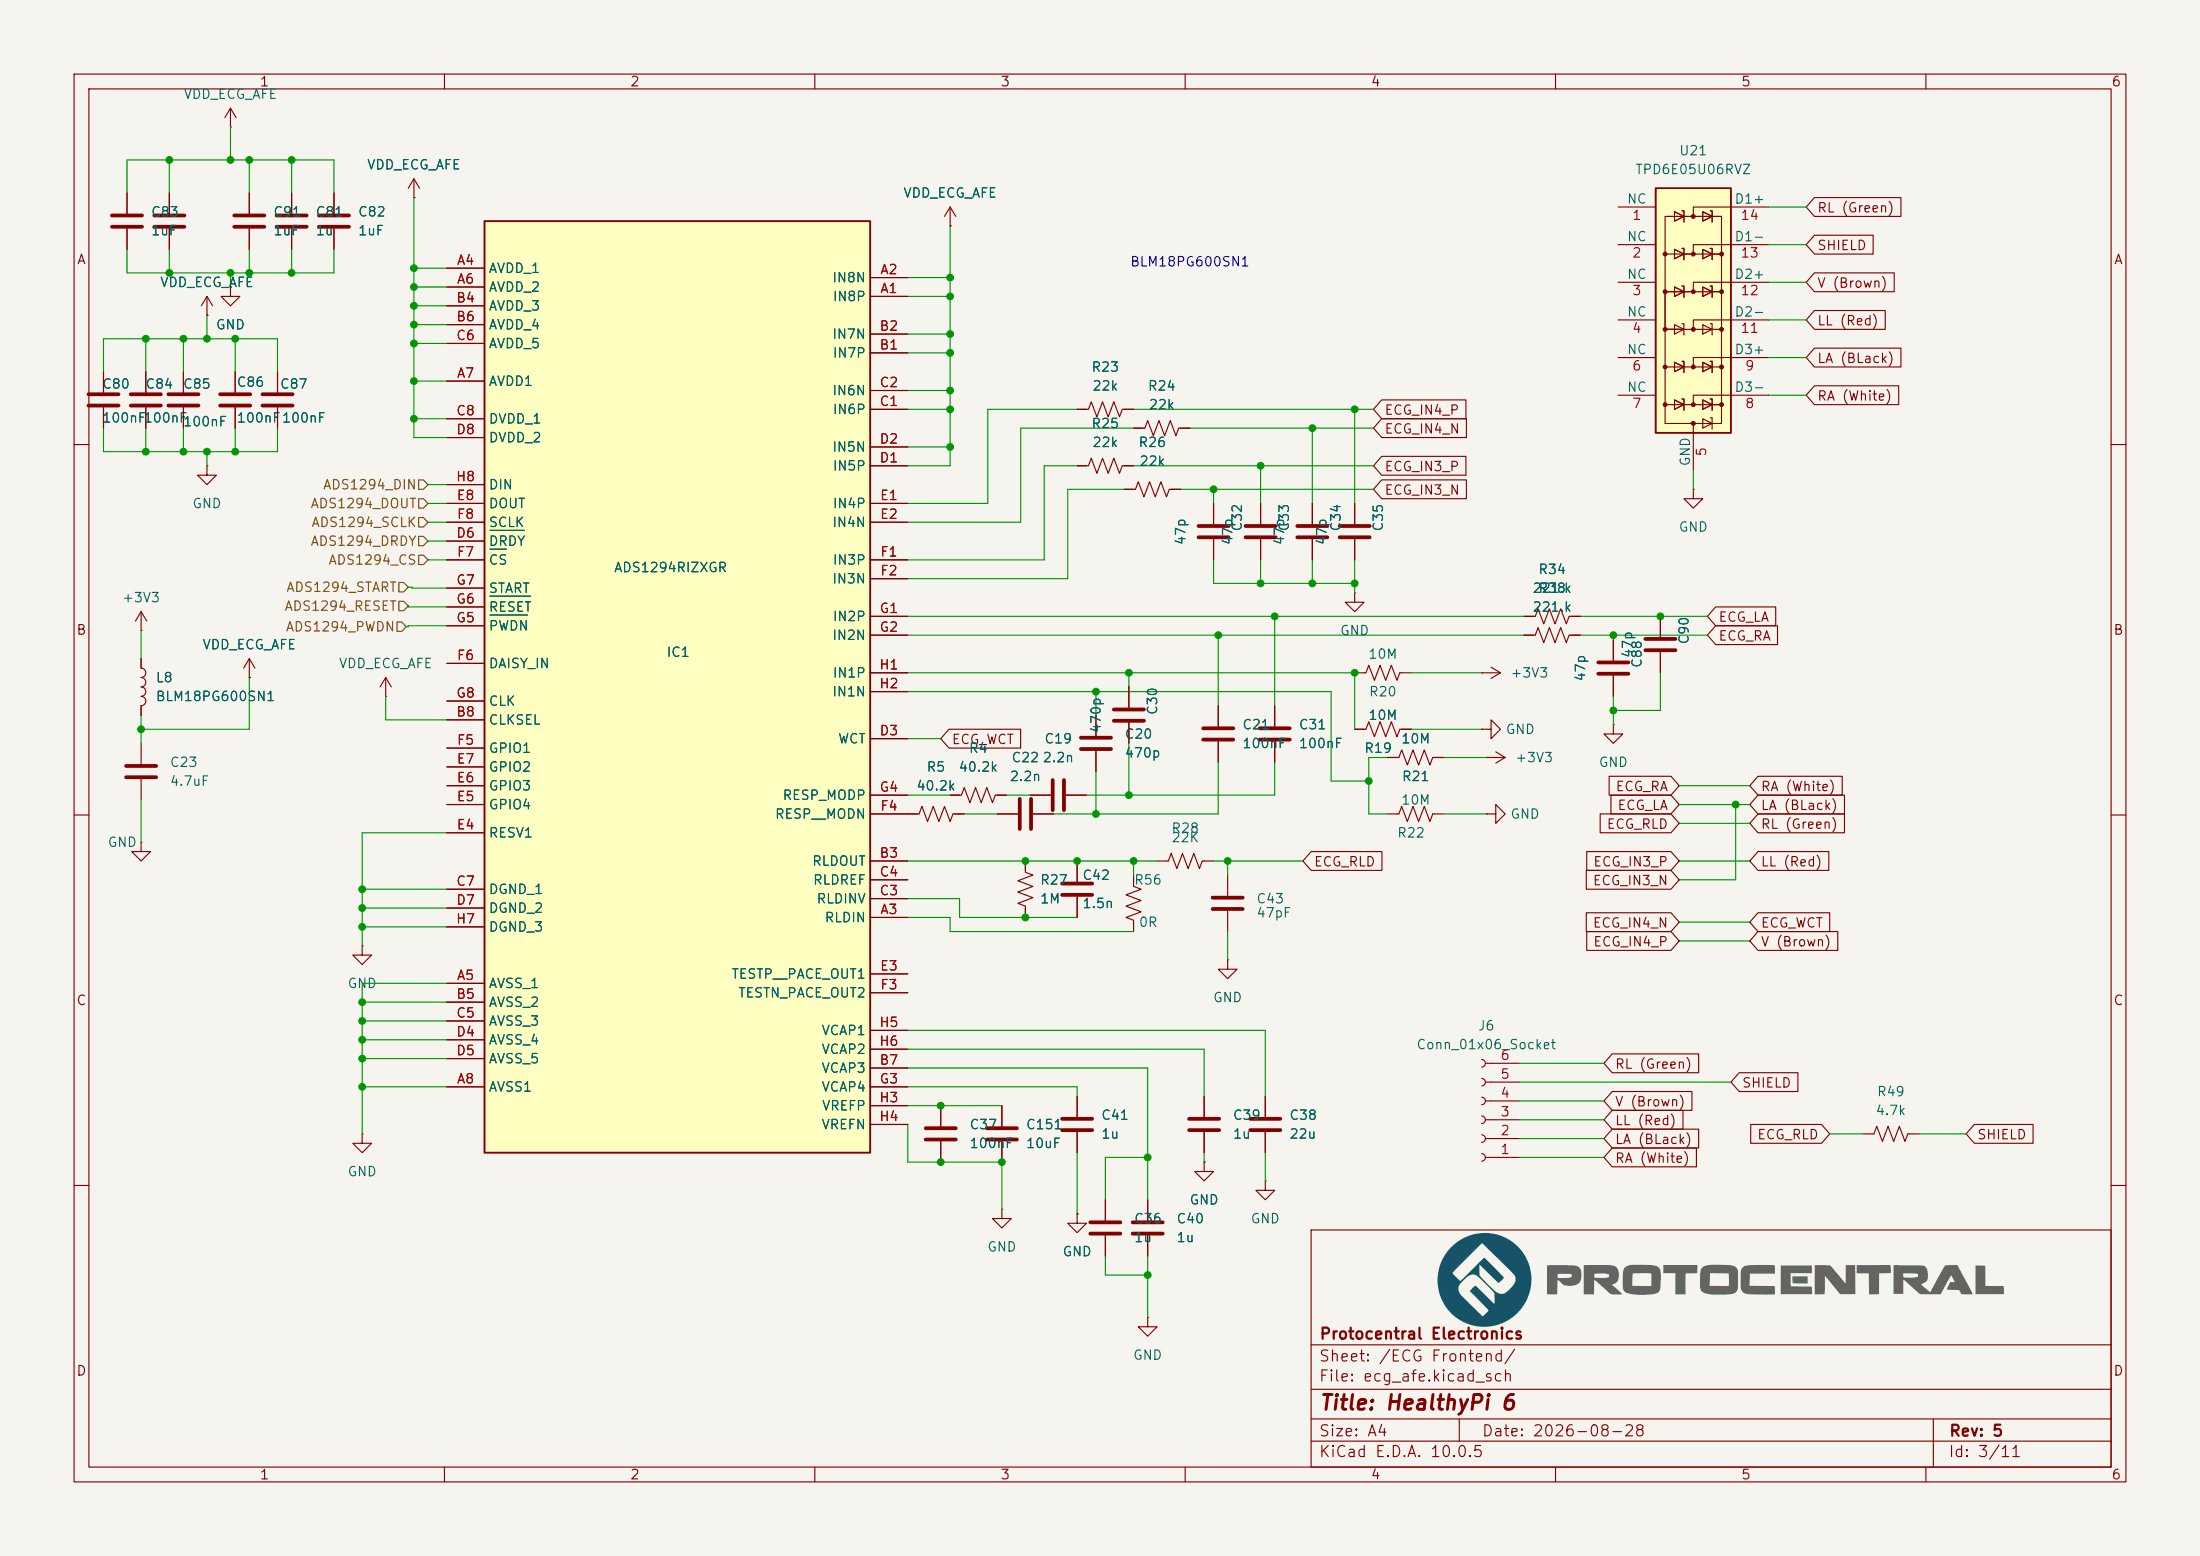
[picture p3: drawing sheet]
<svg xmlns="http://www.w3.org/2000/svg" width="297mm" height="210mm" viewBox="0 0 297 210" stroke-linecap="round" stroke-linejoin="round" font-family="sans-serif">
<path d="M0 0h297v210h-297z" fill="#f5f4ef" stroke="#f5f4ef" stroke-width=".14"/>
<g fill="none" stroke="#840000" stroke-width=".15">
<path d="M10 10h277v190h-277zM12 12h273v186h-273zM60 10v2M110 10v2M160 10v2M210 10v2M260 10v2M31.1 38.7v1.3h1.3l-1.3 1.3-1.3-1.3h1.3M31.1 38.7h.1M19.7 50.2v2.8M19.7 55v2.8M24.8 50.2v2.8"/>
<path d="M24.8 55v2.8M37.5 50.2v2.8M37.5 55v2.8M10 60h2M285 60h2M182.9 90.8h1.5l.4-1 .7 2 .8-2 .8 2 .7-2 .8 2 .4-1h1.5M10 110h2M145.4 116.2v2.8M156.2 116.2h1.5l.4-1 .8 2 .7-2 .8 2 .8-2 .7 2 .4-1h1.5M285 110h2M48.9 127.6v1.3h1.3l-1.3 1.3-1.3-1.3h1.3M48.9 127.6h.1"/>
<path d="M145.4 121v2.8M48.9 153v1.3h1.3l-1.3 1.3-1.3-1.3h1.3M48.9 153h.1M145.4 148v2.7M145.4 152.8v2.8M10 160h2M177 166h108v32h-108zM285 160h2M60 198v2M110 198v2M160 198v2M177 194.5h108"/>
<path d="M177 191.5h108M177 187.5h108M177 181.5h108M197 191.5v3M210 198v2M260 198v2M261 191.5v6.5"/>
</g>
<path d="M17.7 54.7h4M17.7 53.2h4M22.7 54.7h4.1M22.7 53.2h4.1M35.4 54.7h4.1M35.4 53.2h4.1M143.4 119.3h4M143.4 120.8h4M143.4 152.5h4M143.4 151h4" fill="none" stroke="#840000" stroke-width=".51"/>
<path d="M65.4 29.8h52.1v125.8h-52.1z" fill="#ffffc2"/>
<path d="M65.4 29.8h52.1v125.8h-52.1z" fill="none" stroke="#840000" stroke-width=".25"/>
<g fill="none" stroke="#840000" stroke-width=".15">
<path d="M31.1 17.1h.1M31.1 14.6l-.7 1.3M31.1 14.6l.8 1.3M31.1 14.6v2.5M17.1 26v2.8M17.1 30.9v2.8M22.9 26v2.8M22.9 30.9v2.8M33.7 26v2.8M33.7 30.9v2.8M39.4 26v2.8M39.4 30.9v2.8"/>
<path d="M45.1 26v2.8M45.1 30.9v2.8M55.9 26.7h.1M55.9 24.1l-.8 1.3M55.9 24.1l.7 1.3M55.9 24.1v2.6M60.3 36.2h5.1M60.3 38.7h5.1M117.5 37.5h5.1M128.3 30.5h.1M128.3 27.9l-.8 1.3M128.3 27.9l.7 1.3"/>
<path d="M128.3 27.9v2.6M31.7 50.2v2.8M31.7 55v2.8M60.3 51.4h5.1M60.3 41.3h5.1M60.3 43.8h5.1M60.3 46.4h5.1M60.3 56.5h5.1M60.3 59.1h5.1M117.5 40h5.1M117.5 47.6h5.1M117.5 45.1h5.1"/>
<path d="M117.5 55.2h5.1M117.5 52.7h5.1M145.4 55.2h1.5l.4-1 .8 2.1 .7-2.1 .8 2.1 .8-2.1 .7 2.1 .4-1.1h1.5M153 57.8h1.6l.3-1 .8 2 .8-2 .7 2 .8-2 .7 2 .4-1h1.6M27.9 62.9v1.2h1.3l-1.3 1.3-1.2-1.3h1.2M27.9 62.9h.1M60.3 73h5.1M60.3 67.9h5.1M60.3 70.5h5.1M60.3 75.6h5.1M60.3 79.4h5.1M60.3 65.4h5.1"/>
<path d="M117.5 62.9h5.1M117.5 60.3h5.1M117.5 67.9h5.1M117.5 70.5h5.1M117.5 75.6h5.1M117.5 78.1h5.1M145.4 62.9h1.5l.4-1.1 .8 2.1 .7-2.1 .8 2.1 .8-2.1 .7 2.1 .4-1h1.5M151.8 66h1.5l.4-1 .7 2.1 .8-2.1 .8 2.1 .7-2.1 .8 2.1 .4-1.1h1.5M163.8 67.9v2.8M163.8 72.8v2.8M19 85.1h.1M19 88.9v1.3a.64 .64 0 0 1 .7 .6 .64 .64 0 0 1-.7 .6 .64 .64 0 0 1 .7 .7 .64 .64 0 0 1-.7 .6 .64 .64 0 0 1 .7 .6 .64 .64 0 0 1-.7 .7 .64 .64 0 0 1 .7 .6 .64 .64 0 0 1-.7 .7v1.2"/>
<path d="M19 82.6l-.7 1.2M19 82.6l.8 1.2M19 82.6v2.5M33.7 91.4h.1M33.7 88.9v2.5M33.7 88.9l-.8 1.3M33.7 88.9l.7 1.3M52.1 94h.1M52.1 91.4l-.8 1.3M52.1 91.4l.7 1.3M52.1 91.4v2.6M60.3 97.2h5.1"/>
<path d="M60.3 89.5h5.1M60.3 84.5h5.1M60.3 81.9h5.1M60.3 94.6h5.1M117.5 99.7h5.1M117.5 83.2h5.1M117.5 85.7h5.1M117.5 90.8h5.1M117.5 93.3h5.1M148 96.5v2.8M152.4 92.7v2.8M152.4 97.5v2.8"/>
<path d="M200 98.4h1.3v-1.2l1.3 1.2-1.3 1.3v-1.3M200 98.4h.1M217.8 97.8v1.3h1.3l-1.3 1.2-1.3-1.2h1.3M217.8 97.8h.1M19 113.7v1.2h1.3l-1.3 1.3-1.2-1.3h1.2M19 113.7h.1M19 100.3v2.8M19 105.2v2.8M60.3 112.4h5.1M60.3 108.6h5.1M60.3 106h5.1M60.3 103.5h5.1"/>
<path d="M60.3 101h5.1M117.5 109.9h6.6l.4-1.1 .7 2.1 .8-2.1 .7 2.1 .8-2.1 .8 2.1 .4-1h1.5M117.5 116.2h5.1M117.5 118.7h5.1M117.5 107.3h5.1M128.3 107.3h1.5l.4-1 .7 2 .8-2 .8 2 .7-2 .8 2 .4-1h1.5M134.6 109.9h2.8M139.1 107.3h2.8M139.4 109.9h2.8M143.9 107.3h2.8M148 101.3v2.8M187.3 102.2h1.5l.4-1 .8 2.1 .8-2.1 .7 2.1 .8-2.1 .7 2.1 .4-1.1h1.5"/>
<path d="M187.3 109.9h1.5l.4-1.1 .8 2.1 .8-2.1 .7 2.1 .8-2.1 .7 2.1 .4-1h1.5M200.7 109.9h1.2v-1.3l1.3 1.3-1.3 1.2v-1.2M200.7 109.9h.1M200.7 102.2h.1M200.7 102.2h2.5M201.9 101.5l1.3 .7M203.2 102.2l-1.3 .8M60.3 132.7h5.1M60.3 135.3h5.1M60.3 137.8h5.1M60.3 120h5.1M60.3 122.6h5.1"/>
<path d="M60.3 125.1h5.1M117.5 123.8h5.1M117.5 121.3h5.1M117.5 131.4h5.1M117.5 134h5.1M117.5 139.1h5.1M60.3 146.7h5.1M60.3 140.3h5.1M60.3 142.9h5.1M117.5 146.7h5.1M117.5 144.1h5.1M117.5 149.2h5.1"/>
<path d="M117.5 151.8h5.1M117.5 141.6h5.1M251.5 153h1.5l.4-1 .7 2.1 .8-2.1 .8 2.1 .7-2.1 .8 2.1 .4-1.1h1.5"/>
</g>
<path d="M66.1 71.6h4.7M66.1 74.1h2.3M66.1 83h5.1M66.1 80.5h5.5" fill="none" stroke="#006464" stroke-width=".15"/>
<g fill="none" stroke="#840000" stroke-width=".51">
<path d="M15.1 30.6h4.1M15.1 29.1h4.1M20.8 30.6h4.1M20.8 29.1h4.1M31.6 30.6h4.1M31.6 29.1h4.1M37.3 30.6h4.1M37.3 29.1h4.1M43.1 30.6h4M43.1 29.1h4M29.7 54.7h4.1M29.7 53.2h4.1"/>
<path d="M161.8 71h4.1M161.8 72.5h4.1M145.9 99.6h4.1M150.4 95.8h4M150.4 97.3h4M17 103.4h4.1M17 104.9h4.1M137.7 107.8v4.1M139.2 107.8v4.1M142.1 105.3v4M143.6 105.3v4M145.9 101.1h4.1"/>
</g>
<path d="M195.8 168.4a6.3 6.3 0 0 1 8.5-.6 6.3 6.3 0 0 1 1.5 8.3 6.3 6.3 0 0 1-8.2 2.4 6.2 6.2 0 0 1-3.4-4.5h2.7a3.5 3.5 0 0 0 1.4 1.8l1.9 1.9 .8-.8-2.6-2.6 .3-.4a.52 .52 0 0 1 .5-.3l2.6 2.3a2.67 2.67 0 0 0-.2-1.5l-1.7-1.8a1.17 1.17 0 0 0-2-.1l-.2 .2a1.73 1.73 0 0 0-.8 1.3h-2.7l-.1-1.2 .1-1h1.9l1.1 1.1 3.2-3.2 2.3 2.4a.35 .35 0 0 1 .3 .4l-.7 .7-2.6-2.5v1.2a.79 .79 0 0 0 .5 .8l1.4 1.3a1.32 1.32 0 0 0 2.2 0l.2-.2a1.3 1.3 0 0 0 .4-1.7l-4.3-4.3-4 4h-1.9a6.2 6.2 0 0 1 1.6-3.4z" fill="#165369"/>
<g fill="#656463">
<path d="M208.8 170.8h.8a13.8 13.8 0 0 1 3.4 .1 1.63 1.63 0 0 1-.1 2.5 1.95 1.95 0 0 1-2.4-.5l-.2-.2-.1 2h-1.4v-2.2h3a.36 .36 0 0 0 .4-.5l-1.8-.1-.1 .1v.5h-1.5z"/>
<path d="M213.8 170.8l.7-.1a15 15 0 0 1 3.5 .2 1.52 1.52 0 0 1 0 2.3l-.4 .2 1.4 1.3h-.9a1.32 1.32 0 0 1-1.3-.6l-1.6-1.4v2h-1.4v-2.3l2.5 .1a1.1 1.1 0 0 0 .9-.2v-.1a.45 .45 0 0 0-.5-.3h-1.4l-.1 .5h-1.4z"/>
<path d="M219.4 171a3.7 3.7 0 0 1 2.3-.3h.7a2.3 2.3 0 0 1 1.6 .5 6.4 6.4 0 0 1 0 3.1 3.2 3.2 0 0 1-2.3 .5l-.7-.1a2.15 2.15 0 0 1-1.8-.6l-.1-.6 3.8 .1v-1.7h-2.5v1.6h-1.3v-1.5a1.25 1.25 0 0 1 .3-1z"/>
<path d="M224.6 170.7h4.6l-.1 1.1-1.5 .1v2.8h-1.4v-2.9h-1.6z"/>
<path d="M229.8 171.1a3.3 3.3 0 0 1 2.2-.4h1.2a1.16 1.16 0 0 1 1.4 .8v.3a5.4 5.4 0 0 1-.2 2.5 4.3 4.3 0 0 1-2.7 .4h-.6a1.47 1.47 0 0 1-1.6-.8v-.4l3.9 .1v-1.7l-2.5-.1-.1 1.7h-1.3v-1.7z"/>
<path d="M235.3 171a4.4 4.4 0 0 1 2.3-.3l2 .1v1.1h-3.4v1.6l3.4 .1v1.1h-.6a13.8 13.8 0 0 1-3.5-.2 1.46 1.46 0 0 1-.5-1.5v-1.1a1.22 1.22 0 0 1 .3-.9z"/>
<path d="M242 172.3h2v.9h-.2a4 4 0 0 1-1.8-.1z"/>
<path d="M240.4 170.8h4.2v1h-2.9l.1 1.8h2.8v1.1h-4.2z"/>
<path d="M245 170.8h1.7a.53 .53 0 0 1 .7 .3l1.8 2.1v-2.4h1.2l.1 3.9h-2.1l-2-2.5-.1 2.5h-1.3z"/>
<path d="M250.7 170.8l4.5-.1 .1 1.1-1.6 .1v2.8h-1.4v-2.8l-1.7-.1z"/>
<path d="M255.6 170.8h3.5a.98 .98 0 0 1 1.2 1.2 1.15 1.15 0 0 1-1 1.4l1.3 1 2-3.6 1.6-.1 2.1 4h-1.5l-.2-.4a.34 .34 0 0 0-.5-.2h-1.3l.5-1 .6-.1-.5-.9-1.4 2.6h-2.8l-2.2-2-.1 1.9h-1.3v-2.7h1.3l.1 .5h1.3a.4 .4 0 0 0 .5 0 .4 .4 0 0 0 .1-.4l-.8-.1h-2.5z"/>
<path d="M266.7 170.8h1.3v2.8h2.5v1.1h-3.8z"/>
</g>
<g fill="none" stroke="#840000" stroke-width=".51">
<path d="M11.9 54.7h4.1M11.9 53.2h4.1M168.1 71h4.1M168.1 72.5h4.1M175.1 71h4.1M175.1 72.5h4.1M180.8 71h4.1M180.8 72.5h4.1M215.8 89.4h4M215.8 90.9h4M222.1 86.2h4.1M222.1 87.8h4.1"/>
<path d="M163.7 122.7h4.1M163.7 121.2h4.1M160.5 152.5h4.1M160.5 151h4.1M168.8 152.5h4M168.8 151h4M147.2 166.5h4.1M147.2 165h4.1M152.9 166.5h4.1M152.9 165h4.1"/>
</g>
<g fill="none" stroke="#840000" stroke-width=".15">
<path d="M14 50.2v2.8M14 55v2.8M170.2 67.9v2.8M170.2 72.8v2.8M177.2 67.9v2.8M177.2 72.8v2.8M182.9 67.9v2.8M182.9 72.8v2.8M217.8 86.4v2.8M217.8 91.2v2.8M224.2 83.2v2.8M224.2 88v2.8"/>
<path d="M138.4 116.2v1.5l1 .4-2 .8 2 .7-2 .8 2 .8-2 .7 1 .4v1.5M153 118.1v1.5l1.1 .4-2.1 .8 2.1 .7-2.1 .8 2.1 .8-2.1 .7 1 .4v1.5M165.7 118.1v2.8M165.7 129.5v1.3h1.3l-1.3 1.3-1.2-1.3h1.2M165.7 129.5h.1M165.7 122.9v2.8M162.6 156.8v1.3h1.2l-1.2 1.3-1.3-1.3h1.3M162.6 156.8h.1M162.6 148v2.7M162.6 152.8v2.8M170.8 159.4v1.3h1.3l-1.3 1.2-1.3-1.2h1.3M170.8 159.4h.1"/>
<path d="M170.8 148v2.7M170.8 152.8v2.8M135.3 163.2v1.3h1.2l-1.2 1.2-1.3-1.2h1.3M135.3 163.2h.1M145.4 163.8v1.3h1.3l-1.3 1.3-1.3-1.3h1.3M145.4 163.8h.1M149.2 161.9v2.8M149.2 166.8v2.7M154.9 161.9v2.8M154.9 166.8v2.7"/>
</g>
<path d="M223.5 25.4h10.2v33h-10.2z" fill="#ffffc2"/>
<path d="M223.5 25.4h10.2v33h-10.2z" fill="none" stroke="#840000" stroke-width=".25"/>
<g fill="none" stroke="#840000" stroke-width=".15">
<path d="M17.1 26v2.8M17.1 30.9v2.8M22.9 26v2.8M22.9 30.9v2.8M31.1 38.7h.1M33.7 26v2.8M33.7 30.9v2.8M39.4 26v2.8M39.4 30.9v2.8M45.1 26v2.8M45.1 30.9v2.8M55.9 26.7h.1"/>
<path d="M60.3 36.2h5.1M60.3 38.7h5.1M117.5 37.5h5.1M128.3 30.5h.1M218.4 27.9h5.1M218.4 33h5.1M218.4 38.1h5.1M224.8 34.3v5.1M226.1 28.6l1.2 .6-1.2 .6zM226.1 33.7l1.2 .6-1.2 .6zM226.1 38.7l1.2 .7-1.2 .6zM227.1 28.4h.2v1.6"/>
<path d="M227.1 33.5h.2v1.6M227.1 38.6h.2v1.5M227.3 29.2h-2.5v5.1h2.5M227.3 39.4h-2.5v5.1h2.5M227.3 29.2h5.1v28h-7.6v-2.6M227.3 34.3h5.1M227.3 39.4h5.1M229.9 28.6l1.2 .6-1.2 .6zM229.9 33.7l1.2 .6-1.2 .6zM229.9 38.7l1.2 .7-1.2 .6zM230.9 28.4h.2v1.6M230.9 33.5h.2v1.6"/>
<path d="M230.9 38.6h.2v1.5M238.8 27.9h-10.2v1.3M238.8 33h-10.2v1.3M238.8 38.1h-10.2v1.3M245 36.8h10.7v2.6h-10.7l-1.2-1.3zM245 26.7h11.6v2.5h-11.6l-1.2-1.3zM245 31.7h7.9v2.6h-7.9l-1.2-1.3zM14 50.2v2.8M14 55v2.8M19.7 50.2v2.8M19.7 55v2.8M24.8 50.2v2.8"/>
<path d="M24.8 55v2.8M27.9 42.5h.1M27.9 40l-.7 1.3M27.9 40l.8 1.3M27.9 40v2.5M31.7 50.2v2.8M31.7 55v2.8M37.5 50.2v2.8M37.5 55v2.8M60.3 51.4h5.1M60.3 41.3h5.1M60.3 43.8h5.1"/>
<path d="M60.3 46.4h5.1M60.3 56.5h5.1M60.3 59.1h5.1M117.5 55.2h5.1M117.5 40h5.1M117.5 47.6h5.1M117.5 45.1h5.1M117.5 52.7h5.1M145.4 55.2h1.3M151.8 55.2h1.2M153 57.8h1.3M159.4 57.8h1.3"/>
<path d="M186.5 56.5h11.5v2.6h-11.5l-1.1-1.3zM186.5 54h11.4v2.5h-11.4l-1.1-1.3zM218.4 43.2h5.1M218.4 48.3h5.1M218.4 53.3h5.1M226.1 43.8l1.2 .7-1.2 .6zM226.1 48.9l1.2 .6-1.2 .7zM226.1 54l1.2 .6-1.2 .6zM227.1 43.7h.2v1.5M227.1 48.8h.2v1.5M227.1 53.8h.2v1.6M227.3 49.5h-2.5v5.1h2.5"/>
<path d="M227.3 49.5h5.1M227.3 54.6h5.1M228.6 57.2v6.3M229.9 43.8l1.2 .7-1.2 .6zM229.9 48.9l1.2 .6-1.2 .7zM229.9 54l1.2 .6-1.2 .6zM229.9 56.5l1.2 .7-1.2 .6zM230.9 43.7h.2v1.5M230.9 48.8h.2v1.5M230.9 53.8h.2v1.6M230.9 56.4h.2v1.5M232.4 44.5h-7.6v5"/>
<path d="M238.8 43.2h-10.2v1.3M238.8 48.3h-10.2v1.2M238.8 53.3h-10.2v1.3M245 52.1h11.3v2.5h-11.3l-1.2-1.3zM245 41.9h9.5v2.6h-9.5l-1.2-1.3zM245 47h11.6v2.5h-11.6l-1.2-1.2zM60.3 73h5.1M60.3 67.9h5.1M60.3 70.5h5.1M60.3 75.6h5.1M60.3 79.4h5.1M60.3 65.4h5.1"/>
<path d="M117.5 62.9h5.1M117.5 60.3h5.1M117.5 67.9h5.1M117.5 70.5h5.1M117.5 75.6h5.1M117.5 78.1h5.1M145.4 62.9h1.3M151.8 66h1.2M151.8 62.9h1.2M158.1 66h1.3M163.8 67.9v2.8M163.8 72.8v2.8"/>
<path d="M170.2 67.9v2.8M170.2 72.8v2.8M177.2 67.9v2.8M177.2 72.8v2.8M182.9 67.9v2.8M182.9 72.8v2.8M186.5 61.6h11.4v2.5h-11.4l-1.1-1.2zM186.5 64.8h11.5v2.5h-11.5l-1.1-1.3zM228.6 66v1.3h1.3l-1.3 1.3-1.3-1.3h1.3M228.6 66h.1M19 88.9v1.3M19 95.3v1.2"/>
<path d="M33.7 91.4h.1M60.3 97.2h5.1M60.3 89.5h5.1M60.3 84.5h5.1M60.3 81.9h5.1M60.3 94.6h5.1M117.5 83.2h5.1M117.5 90.8h5.1M117.5 85.7h5.1M117.5 99.7h5.1M117.5 93.3h5.1M128.1 98.4h9.7v2.6h-9.7l-1.1-1.3z"/>
<path d="M148 96.5v2.8M152.4 92.7v2.8M152.4 97.5v2.8M164.5 95.3v2.7M172.1 95.3v2.7M182.9 80v1.3h1.2l-1.2 1.3-1.3-1.3h1.3M182.9 80h.1M182.9 98.4h1.5l.4-1 .7 2 .8-2 .8 2 .7-2 .8 2 .4-1h1.5M200 90.8h.1M200 90.8h2.6M201.3 90l1.3 .8M202.6 90.8l-1.3 .8"/>
<path d="M205.7 83.2h1.6l.3-1 .8 2 .8-2 .7 2 .8-2 .8 2 .3-1h1.6M205.7 85.7h1.6l.3-1 .8 2 .8-2 .7 2 .8-2 .8 2 .3-1h1.6M217.8 86.4v2.8M217.8 91.2v2.8M224.2 83.2v2.8M224.2 88v2.8M231.6 84.5h8.4v2.5h-8.4l-1.1-1.3zM231.6 81.9h8.1v2.6h-8.1l-1.1-1.3zM60.3 112.4h5.1M60.3 108.6h5.1M60.3 106h5.1M60.3 103.5h5.1"/>
<path d="M60.3 101h5.1M117.5 107.3h5.1M117.5 109.9h6.3M117.5 116.2h5.1M117.5 118.7h5.1M128.3 107.3h1.2M128.9 109.9h1.3M134.6 107.3h1.3M134.6 109.9h2.8M138.4 116.2v1.3M139.1 107.3h2.8M139.4 109.9h2.8"/>
<path d="M143.9 107.3h2.8M145.4 116.2v2.8M148 101.3v2.8M164.5 100.1v2.8M172.1 100.1v2.8M177 114.9h9.6v2.6h-9.6l-1.1-1.3zM187.3 102.2h1.3M193.7 102.2h1.2M214.2 117.5h11.4l1.1 1.2-1.1 1.3h-11.4zM214.2 114.9h11.4l1.1 1.3-1.1 1.3h-11.4zM216 109.9h9.6l1.1 1.2-1.1 1.3h-9.6zM217.2 104.8h8.4l1.1 1.2-1.1 1.3h-8.4z"/>
<path d="M217.5 107.3h8.1l1.1 1.3-1.1 1.3h-8.1zM237.3 107.3h11.7v2.6h-11.7l-1.1-1.3zM237.3 114.9h9.6v2.6h-9.6l-1.1-1.3zM237.3 109.9h11.7v2.5h-11.7l-1.1-1.3zM237.3 104.8h11.4v2.5h-11.4l-1.1-1.3zM60.3 132.7h5.1M60.3 135.3h5.1M60.3 137.8h5.1M60.3 120h5.1M60.3 122.6h5.1M60.3 125.1h5.1M117.5 123.8h5.1"/>
<path d="M117.5 121.3h5.1M117.5 131.4h5.1M117.5 134h5.1M117.5 139.1h5.1M138.4 122.6v1.2M145.4 121v2.8M214.2 123.2h11.4l1.1 1.3-1.1 1.2h-11.4zM214.2 125.7h11.4l1.1 1.3-1.1 1.3h-11.4zM237.3 123.2h9.7v2.5h-9.7l-1.1-1.2zM237.3 125.7h10.8v2.6h-10.8l-1.1-1.3zM60.3 146.7h5.1M60.3 140.3h5.1"/>
<path d="M60.3 142.9h5.1M117.5 146.7h5.1M117.5 144.1h5.1M117.5 149.2h5.1M117.5 151.8h5.1M117.5 141.6h5.1M127 149.2v2.8M127 154.1v2.7M135.3 149.2v2.8M135.3 154.1v2.7M145.4 148v2.7M145.4 152.8v2.8"/>
<path d="M162.6 156.8h.1M162.6 148v2.7M162.6 152.8v2.8M170.8 148v2.7M170.8 152.8v2.8M200 155.7a.51 .51 0 0 1 .5 .5 .51 .51 0 0 1-.5 .5M200 153.2a.51 .51 0 0 1 .5 .5 .51 .51 0 0 1-.5 .5M200 150.6a.51 .51 0 0 1 .5 .5 .51 .51 0 0 1-.5 .5M200 148.1a.51 .51 0 0 1 .5 .5 .51 .51 0 0 1-.5 .5M200 145.5a.51 .51 0 0 1 .5 .6 .51 .51 0 0 1-.5 .5M200 143a.51 .51 0 0 1 .5 .5 .51 .51 0 0 1-.5 .5M200.5 156.2h4.6"/>
<path d="M200.5 153.7h4.6M200.5 151.1h4.6M200.5 148.6h4.6M200.5 146.1h4.6M200.5 143.5h4.6M217.6 152.4h11.7v2.5h-11.7l-1.1-1.2zM217.6 142.2h11.7v2.6h-11.7l-1.1-1.3zM217.6 154.9h11.4v2.6h-11.4l-1.1-1.3zM217.6 149.9h9.6v2.5h-9.6l-1.1-1.3zM217.6 147.3h10.8v2.6h-10.8l-1.1-1.3zM234.8 144.8h7.9v2.5h-7.9l-1.1-1.2zM236.3 151.8h9.6l1.1 1.2-1.1 1.3h-9.6z"/>
<path d="M266.5 151.8h8v2.5h-8l-1.1-1.3zM145.4 163.8h.1M149.2 161.9v2.8M149.2 166.8v2.7M154.9 177.8v1.3h1.3l-1.3 1.2-1.2-1.2h1.2M154.9 177.8h.1M154.9 161.9v2.8M154.9 166.8v2.7"/>
</g>
<g fill="#840000" stroke="#840000" stroke-width=".15">
<circle cx="228.6" cy="29.2" r=".25"/>
<circle cx="232.4" cy="34.3" r=".25"/>
<circle cx="228.6" cy="34.3" r=".25"/>
<circle cx="224.8" cy="34.3" r=".25"/>
<circle cx="232.4" cy="39.4" r=".25"/>
<circle cx="228.6" cy="39.4" r=".25"/>
<circle cx="224.8" cy="39.4" r=".25"/>
<circle cx="232.4" cy="44.4" r=".25"/>
<circle cx="228.6" cy="44.4" r=".25"/>
<circle cx="224.8" cy="44.4" r=".25"/>
<circle cx="232.4" cy="49.5" r=".25"/>
<circle cx="228.6" cy="49.5" r=".25"/>
<circle cx="224.8" cy="49.5" r=".25"/>
<circle cx="232.4" cy="54.6" r=".25"/>
<circle cx="228.6" cy="54.6" r=".25"/>
<circle cx="224.8" cy="54.6" r=".25"/>
<circle cx="228.6" cy="57.1" r=".25"/>
</g>
<path d="M162.4 98.3h4.1M162.4 99.8h4.1M170.1 98.3h4M170.1 99.8h4M125 153.8h4M125 152.3h4M133.2 153.8h4.1M133.2 152.3h4.1" fill="none" stroke="#840000" stroke-width=".51"/>
<path d="M53.8 78.6h.7l.6 .6-.6 .7h-.7zM56.5 64.8h.6l.7 .6-.7 .6h-.6zM56.5 67.3h.6l.7 .6-.7 .7h-.6zM56.5 69.9h.6l.7 .6-.7 .6h-.6zM56.5 72.4h.6l.7 .6-.7 .7h-.6zM56.5 74.9h.6l.7 .7-.7 .6h-.6zM53.6 83.9h.6l.7 .7-.7 .6h-.6zM53.8 81.2h.7l.6 .6-.6 .6h-.7z" fill="none" stroke="#725600" stroke-width=".15"/>
<g fill="none" stroke="#009600" stroke-width=".15">
<path d="M31.1 17.1v4.5M17.1 26v-4.4h28v4.4M17.1 33.7v3.1h28v-3.1M22.9 21.6v4.4M22.9 33.7v3.1M31.1 36.8v1.9M33.7 21.6v4.4M33.7 33.7v3.1M39.4 21.6v4.4M39.4 33.7v3.1M55.9 26.7v32.4h4.4M55.9 36.2h4.4"/>
<path d="M55.9 38.7h4.4M122.6 37.5h5.7M128.3 30.5v32.4h-5.7M238.8 38.1h5M238.8 27.9h5M238.8 33h5M14 50.2v-4.5h23.5v4.5M14 57.8v3.2h23.5v-3.2M19.7 45.7v4.5M19.7 57.8v3.2M24.8 45.7v4.5M24.8 57.8v3.2"/>
<path d="M27.9 42.5v3.2M31.7 45.7v4.5M31.7 57.8v3.2M55.9 56.5h4.4M55.9 51.4h4.4M55.9 41.3h4.4M55.9 46.4h4.4M55.9 43.8h4.4M122.6 55.2h5.7M122.6 45.1h5.7M122.6 40h5.7M122.6 52.7h5.7"/>
<path d="M122.6 47.6h5.7M145.4 55.2h-12.1v12.7h-10.7M153 57.8h-15.2v12.7h-15.2M153 55.2h32.4M160.7 57.8h24.7M177.2 57.8v10.1M182.9 55.2v12.7M238.8 43.2h5M238.8 53.3h5M238.8 48.3h5M27.9 61v1.9M55.1 79.2h.5v.2h4.7"/>
<path d="M57.8 70.5h2.5M57.8 67.9h2.5M57.8 75.6h2.5M57.8 65.4h2.5M57.8 73h2.5M122.6 60.3h5.7M145.4 62.9h-4.4v12.7h-18.4M151.8 66h-7.7v12.1h-21.5M153 62.9h32.4M159.4 66h26M163.8 75.6v3.1h19.1M163.8 66v1.9"/>
<path d="M170.2 62.9v5M170.2 75.6v3.1M177.2 75.6v3.1M182.9 75.6v4.4M228.6 63.5v2.5M19 85.1v3.8M19 96.5v3.8M33.7 91.4v7h-14.7M52.1 94v3.2h8.2M55.1 81.8v.1h5.2M60.3 84.5h-5.2v.1h-.2M122.6 93.3h57.1v12.1h5.1"/>
<path d="M122.6 90.8h60.3v7.6M122.6 83.2h83.1M122.6 85.7h83.1M122.6 99.7h4.4M148 93.3v3.2M152.4 90.8v1.9M164.5 85.7v9.6M172.1 83.2v12.1M190.5 90.8h9.5M190.5 98.4h9.5M213.4 83.2h17.1M213.4 85.7h17.1"/>
<path d="M217.8 85.7v.7M217.8 94v3.8M224.2 90.8v5.1h-6.4M19 108v5.7M60.3 112.4h-11.4v15.2M122.6 116.2h33.6M122.6 107.3h5.7M130.2 109.9h4.4M135.9 107.3h3.2M148 104.1v5.8M152.4 100.3v7M153 116.2v1.9"/>
<path d="M163.8 116.2h12.1M164.5 102.9v7h-22.3M165.7 116.2v1.9M172.1 102.9v4.4h-25.4M187.3 102.2h-2.5v7.7h2.5M194.9 109.9h5.8M194.9 102.2h5.8M226.7 116.2h9.5M226.7 108.6h9.5M226.7 111.1h9.5M226.7 106h9.5M234.3 108.6v10.1h-7.6"/>
<path d="M48.9 135.3h11.4M48.9 137.8h11.4M48.9 125.1h11.4M48.9 122.6h11.4M48.9 120h11.4M60.3 132.7h-11.4v20.3M122.6 123.8h5.7v1.9h24.7M122.6 121.3h6.9v2.5h15.9M122.6 139.1h48.2v8.9M165.7 125.7v3.8M226.7 124.5h9.5M226.7 127h9.5"/>
<path d="M48.9 146.7h11.4M48.9 142.9h11.4M48.9 140.3h11.4M122.6 141.6h40v6.4M122.6 146.7h22.8v1.3M122.6 144.1h32.3v17.8M122.6 151.8v5h12.7v6.4M122.6 149.2h12.7M145.4 155.6v8.2M154.9 156.2h-5.7v5.7M162.6 155.6v1.2M170.8 155.6v3.8"/>
<path d="M205.1 143.5h11.4M205.1 156.2h11.4M205.1 153.7h11.4M205.1 151.1h11.4M205.1 148.6h11.4M205.1 146.1h28.6M247 153h4.5M259.1 153h6.3M149.2 169.5v2.6h5.7M154.9 169.5v8.3"/>
</g>
<path d="M66.1 71.6h4.7M66.1 74.1h2.3M66.1 83h5.1M66.1 80.5h5.5" fill="none" stroke="#006464" stroke-width=".15"/>
<g fill="#009600" stroke="#009600" stroke-width=".14">
<circle cx="152.4" cy="107.3" r=".46"/>
<circle cx="148" cy="109.9" r=".46"/>
<circle cx="152.4" cy="90.8" r=".46"/>
<circle cx="164.5" cy="85.7" r=".46"/>
<circle cx="170.2" cy="78.7" r=".46"/>
<circle cx="148" cy="93.3" r=".46"/>
<circle cx="234.3" cy="108.6" r=".46"/>
<circle cx="184.8" cy="105.4" r=".46"/>
<circle cx="177.2" cy="57.8" r=".46"/>
<circle cx="172.1" cy="83.2" r=".46"/>
<circle cx="177.2" cy="78.7" r=".46"/>
<circle cx="163.8" cy="66" r=".46"/>
<circle cx="170.2" cy="62.9" r=".46"/>
<circle cx="182.9" cy="55.2" r=".46"/>
<circle cx="182.9" cy="78.7" r=".46"/>
<circle cx="154.9" cy="172.1" r=".46"/>
<circle cx="127" cy="149.2" r=".46"/>
<circle cx="154.9" cy="156.2" r=".46"/>
<circle cx="135.3" cy="156.8" r=".46"/>
<circle cx="127" cy="156.8" r=".46"/>
<circle cx="165.7" cy="116.2" r=".46"/>
<circle cx="153" cy="116.2" r=".46"/>
<circle cx="138.4" cy="123.8" r=".46"/>
<circle cx="145.4" cy="116.2" r=".46"/>
<circle cx="138.4" cy="116.2" r=".46"/>
<circle cx="182.9" cy="90.8" r=".46"/>
<circle cx="217.8" cy="95.9" r=".46"/>
<circle cx="217.8" cy="85.7" r=".46"/>
<circle cx="224.2" cy="83.2" r=".46"/>
<circle cx="128.3" cy="60.3" r=".46"/>
<circle cx="128.3" cy="45.1" r=".46"/>
<circle cx="24.8" cy="61" r=".46"/>
<circle cx="27.9" cy="61" r=".46"/>
<circle cx="31.7" cy="61" r=".46"/>
<circle cx="48.9" cy="125.1" r=".46"/>
<circle cx="48.9" cy="122.6" r=".46"/>
<circle cx="48.9" cy="120" r=".46"/>
<circle cx="19" cy="98.4" r=".46"/>
<circle cx="33.7" cy="21.6" r=".46"/>
<circle cx="31.1" cy="21.6" r=".46"/>
<circle cx="39.4" cy="36.8" r=".46"/>
<circle cx="31.1" cy="36.8" r=".46"/>
<circle cx="39.4" cy="21.6" r=".46"/>
<circle cx="22.9" cy="21.6" r=".46"/>
<circle cx="55.9" cy="43.8" r=".46"/>
<circle cx="55.9" cy="36.2" r=".46"/>
<circle cx="55.9" cy="38.7" r=".46"/>
<circle cx="128.3" cy="47.6" r=".46"/>
<circle cx="128.3" cy="55.2" r=".46"/>
<circle cx="128.3" cy="52.7" r=".46"/>
<circle cx="55.9" cy="56.5" r=".46"/>
<circle cx="55.9" cy="51.4" r=".46"/>
<circle cx="128.3" cy="37.5" r=".46"/>
<circle cx="128.3" cy="40" r=".46"/>
<circle cx="55.9" cy="46.4" r=".46"/>
<circle cx="55.9" cy="41.3" r=".46"/>
<circle cx="48.9" cy="146.7" r=".46"/>
<circle cx="48.9" cy="140.3" r=".46"/>
<circle cx="48.9" cy="142.9" r=".46"/>
<circle cx="48.9" cy="135.3" r=".46"/>
<circle cx="48.9" cy="137.8" r=".46"/>
<circle cx="33.7" cy="36.8" r=".46"/>
<circle cx="31.7" cy="45.7" r=".46"/>
<circle cx="27.9" cy="45.7" r=".46"/>
<circle cx="19.7" cy="61" r=".46"/>
<circle cx="19.7" cy="45.7" r=".46"/>
<circle cx="22.9" cy="36.8" r=".46"/>
<circle cx="24.8" cy="45.7" r=".46"/>
</g>
<text font-size="2" fill="#840000" x="178" y="190.8">Title: HealthyPi 6</text>
<g font-size="1.5" fill="#840000">
<text x="178" y="184.1">Sheet: /ECG Frontend/</text>
<text x="178" y="181.1">Protocentral Electronics</text>
<text x="178" y="186.8">File: ecg_afe.kicad_sch</text>
<text x="178" y="197">KiCad E.D.A. 10.0.5</text>
<text x="178" y="194.2">Size: A4</text>
<text x="200" y="194.2">Date: 2026-08-28</text>
<text x="263" y="197">Id: 3/11</text>
<text x="263" y="194.2">Rev: 5</text>
</g>
<g font-size="1.3" fill="#840000">
<text x="35" y="12">1</text>
<text x="85" y="12">2</text>
<text x="135" y="12">3</text>
<text x="185" y="12">4</text>
<text x="235" y="12">5</text>
<text x="285" y="12">6</text>
<text x="245.2" y="29">RL (Green)</text>
<text x="10.3" y="36">A</text>
<text x="245.2" y="34.1">SHIELD</text>
<text x="285.3" y="36">A</text>
<text x="245.2" y="39.2">V (Brown)</text>
<text x="245.2" y="44.2">LL (Red)</text>
<text x="245.2" y="49.3">LA (BLack)</text>
<text x="186.8" y="58.8">ECG_IN4_N</text>
<text x="186.8" y="56.3">ECG_IN4_P</text>
<text x="245.2" y="54.4">RA (White)</text>
<text x="186.8" y="63.9">ECG_IN3_P</text>
<text x="186.8" y="67.1">ECG_IN3_N</text>
<text x="10.2" y="86">B</text>
<text x="231.9" y="86.8">ECG_RA</text>
<text x="231.9" y="84.2">ECG_LA</text>
<text x="285.2" y="86">B</text>
<text x="128.4" y="100.7">ECG_WCT</text>
<text x="218" y="107.1">ECG_RA</text>
<text x="237.6" y="107.1">RA (White)</text>
<text x="216.8" y="112.2">ECG_RLD</text>
<text x="218.3" y="109.6">ECG_LA</text>
<text x="237.6" y="109.6">LA (BLack)</text>
<text x="237.6" y="112.2">RL (Green)</text>
<text x="177.3" y="117.3">ECG_RLD</text>
<text x="214.9" y="119.8">ECG_IN3_N</text>
<text x="215" y="117.3">ECG_IN3_P</text>
<text x="237.6" y="117.3">LL (Red)</text>
<text x="214.9" y="125.5">ECG_IN4_N</text>
<text x="237.6" y="125.5">ECG_WCT</text>
<text x="215" y="128.1">ECG_IN4_P</text>
<text x="237.6" y="128.1">V (Brown)</text>
<text x="10.2" y="136">C</text>
<text x="285.2" y="136">C</text>
<text x="217.9" y="144.6">RL (Green)</text>
<text x="217.9" y="149.6">V (Brown)</text>
<text x="235.1" y="147.1">SHIELD</text>
<text x="217.9" y="154.7">LA (BLack)</text>
<text x="217.9" y="152.2">LL (Red)</text>
<text x="237.1" y="154.1">ECG_RLD</text>
<text x="266.8" y="154.1">SHIELD</text>
<text x="217.9" y="157.3">RA (White)</text>
<text x="10.2" y="186">D</text>
<text x="285.2" y="186">D</text>
<text x="35" y="200">1</text>
<text x="85" y="200">2</text>
<text x="135" y="200">3</text>
<text x="185" y="200">4</text>
<text x="235" y="200">5</text>
<text x="285" y="200">6</text>
</g>
<g font-size="1.3" fill="#006464">
<text x="24.7" y="13.7">VDD_ECG_AFE</text>
<text x="49.5" y="23.2">VDD_ECG_AFE</text>
<text x="220.7" y="23.8">TPD6E05U06RVZ</text>
<text x="226.6" y="21.3">U21</text>
<text x="20.3" y="29.5">C83</text>
<text x="36.8" y="29.5">C91</text>
<text x="42.5" y="29.5">C81</text>
<text x="48.2" y="29.5">C82</text>
<text x="121.9" y="27">VDD_ECG_AFE</text>
<text x="219.6" y="27.8">NC</text>
<text x="234.1" y="27.8">D1+</text>
<text x="20.3" y="32.1">1uF</text>
<text x="36.8" y="32.1">1uF</text>
<text x="42.5" y="32.1">1u</text>
<text x="48.2" y="32.1">1uF</text>
<text x="219.6" y="32.9">NC</text>
<text x="234.1" y="32.9">D1-</text>
<text x="21.5" y="39.1">VDD_ECG_AFE</text>
<text x="65.9" y="37.2">AVDD_1</text>
<text x="65.9" y="39.7">AVDD_2</text>
<text x="112.3" y="38.4">IN8N</text>
<text x="112.3" y="41">IN8P</text>
<text x="219.6" y="38">NC</text>
<text x="234.1" y="38">D2+</text>
<text x="29.1" y="44.8">GND</text>
<text x="65.9" y="42.2">AVDD_3</text>
<text x="65.9" y="44.8">AVDD_4</text>
<text x="65.9" y="47.3">AVDD_5</text>
<text x="112.3" y="46">IN7N</text>
<text x="219.6" y="43">NC</text>
<text x="234.1" y="43">D2-</text>
<text x="13.7" y="52.8">C80</text>
<text x="19.5" y="52.8">C84</text>
<text x="24.6" y="52.8">C85</text>
<text x="31.9" y="52.5">C86</text>
<text x="37.7" y="52.8">C87</text>
<text x="65.9" y="52.4">AVDD1</text>
<text x="112.3" y="53.7">IN6N</text>
<text x="112.3" y="48.6">IN7P</text>
<text x="147.3" y="50.5">R23</text>
<text x="147.4" y="53">22k</text>
<text x="154.9" y="53">R24</text>
<text x="219.6" y="48.1">NC</text>
<text x="219.6" y="53.2">NC</text>
<text x="234.1" y="53.2">D3-</text>
<text x="234.1" y="48.1">D3+</text>
<text x="13.7" y="57.4">100nF100nF</text>
<text x="24.6" y="57.9">100nF</text>
<text x="31.9" y="57.4">100nF100nF</text>
<text x="65.9" y="57.5">DVDD_1</text>
<text x="112.3" y="56.2">IN6P</text>
<text x="147.3" y="58.1">R25</text>
<text x="155" y="55.6">22k</text>
<text x="65.9" y="60">DVDD_2</text>
<text x="112.3" y="61.3">IN5N</text>
<text x="112.3" y="63.8">IN5P</text>
<text x="147.4" y="60.7">22k</text>
<text x="153.6" y="60.7">R26</text>
<text x="153.7" y="63.2">22k</text>
<text x="228.5" y="63" transform="rotate(-90 228.5 63)">GND</text>
<text x="25.9" y="68.9">GND</text>
<text x="65.9" y="68.9">DOUT</text>
<text x="65.9" y="71.4">SCLK</text>
<text x="65.9" y="66.4">DIN</text>
<text x="112.3" y="71.4">IN4N</text>
<text x="112.3" y="68.9">IN4P</text>
<text x="168" y="71.8" transform="rotate(-90 168 71.8)">C32</text>
<text x="174.3" y="71.8" transform="rotate(-90 174.3 71.8)">C33</text>
<text x="181.3" y="71.8" transform="rotate(-90 181.3 71.8)">C34</text>
<text x="187" y="71.8" transform="rotate(-90 187 71.8)">C35</text>
<text x="65.9" y="74">DRDY</text>
<text x="65.9" y="76.5">CS</text>
<text x="82.8" y="77.5">ADS1294RIZXGR</text>
<text x="112.3" y="76.5">IN3P</text>
<text x="160.3" y="73.7" transform="rotate(-90 160.3 73.7)">47p</text>
<text x="166.7" y="73.7" transform="rotate(-90 166.7 73.7)">47p</text>
<text x="173.7" y="73.7" transform="rotate(-90 173.7 73.7)">47p</text>
<text x="179.4" y="73.7" transform="rotate(-90 179.4 73.7)">47p</text>
<text x="207.6" y="77.8">R34</text>
<text x="226.5" y="72.1">GND</text>
<text x="16.4" y="81.6">+3V3</text>
<text x="65.9" y="82.9">RESET</text>
<text x="65.9" y="80.3">START</text>
<text x="112.3" y="79.1">IN3N</text>
<text x="206.8" y="80.3">221.k</text>
<text x="206.8" y="82.9">221.k</text>
<text x="207.6" y="80.3">R38</text>
<text x="27.2" y="88">VDD_ECG_AFE</text>
<text x="65.9" y="85.4">PWDN</text>
<text x="89.9" y="89">IC1</text>
<text x="112.3" y="86.7">IN2N</text>
<text x="112.3" y="84.1">IN2P</text>
<text x="180.8" y="86.1">GND</text>
<text x="184.6" y="89.2">10M</text>
<text x="220.7" y="88.9" transform="rotate(-90 220.7 88.9)">47p</text>
<text x="228.3" y="87.1" transform="rotate(-90 228.3 87.1)">C90</text>
<text x="20.9" y="92.4">L8</text>
<text x="20.9" y="94.9">BLM18PG600SN1</text>
<text x="45.7" y="90.5">VDD_ECG_AFE</text>
<text x="65.9" y="90.5">DAISY_IN</text>
<text x="65.9" y="95.6">CLK</text>
<text x="112.3" y="94.3">IN1N</text>
<text x="112.3" y="91.8">IN1P</text>
<text x="184.7" y="94.3">R20</text>
<text x="203.8" y="91.8">+3V3</text>
<text x="214.3" y="92.1" transform="rotate(-90 214.3 92.1)">47p</text>
<text x="221.9" y="90.2" transform="rotate(-90 221.9 90.2)">C88</text>
<text x="65.9" y="98.1">CLKSEL</text>
<text x="65.9" y="101.9">GPIO1</text>
<text x="113.1" y="100.7">WCT</text>
<text x="130.7" y="101.9">R4</text>
<text x="140.9" y="100.7">C19</text>
<text x="148.9" y="99" transform="rotate(-90 148.9 99)">470p</text>
<text x="151.7" y="100">C20</text>
<text x="156.5" y="96.6" transform="rotate(-90 156.5 96.6)">C30</text>
<text x="167.6" y="98.8">C21</text>
<text x="167.6" y="101.3">100nF</text>
<text x="175.2" y="98.8">C31</text>
<text x="175.2" y="101.3">100nF</text>
<text x="184.1" y="101.9">R19</text>
<text x="184.6" y="97.5">10M</text>
<text x="189.1" y="100.7">10M</text>
<text x="203.2" y="99.4">GND</text>
<text x="22.8" y="103.8">C23</text>
<text x="22.8" y="106.4">4.7uF</text>
<text x="65.9" y="107">GPIO3</text>
<text x="65.9" y="104.5">GPIO2</text>
<text x="123.6" y="107">40.2k</text>
<text x="125" y="104.5">R5</text>
<text x="129.3" y="104.5">40.2k</text>
<text x="136.2" y="105.7">2.2n</text>
<text x="136.5" y="103.2">C22</text>
<text x="140.7" y="103.2">2.2n</text>
<text x="151.7" y="102.6">470p</text>
<text x="189.2" y="105.7">R21</text>
<text x="204.5" y="103.2">+3V3</text>
<text x="215.7" y="103.8">GND</text>
<text x="65.9" y="113.4">RESV1</text>
<text x="65.9" y="109.5">GPIO4</text>
<text x="104.5" y="110.8">RESP__MODN</text>
<text x="105.6" y="108.3">RESP_MODP</text>
<text x="158" y="112.7">R28</text>
<text x="158" y="114">22K</text>
<text x="188.5" y="113.4">R22</text>
<text x="189.1" y="108.9">10M</text>
<text x="203.8" y="110.8">GND</text>
<text x="14.4" y="114.6">GND</text>
<text x="109.5" y="117.2">RLDOUT</text>
<text x="109.7" y="119.7">RLDREF</text>
<text x="140.3" y="119.7">R27</text>
<text x="146" y="119.1">C42</text>
<text x="153" y="119.7">R56</text>
<text x="65.9" y="121">DGND_1</text>
<text x="65.9" y="123.5">DGND_2</text>
<text x="110.1" y="122.2">RLDINV</text>
<text x="111.2" y="124.8">RLDIN</text>
<text x="140.3" y="122.2">1M</text>
<text x="146" y="122.9">1.5n</text>
<text x="153.7" y="125.4">0R</text>
<text x="169.5" y="122.2">C43</text>
<text x="169.5" y="124.2">47pF</text>
<text x="65.9" y="126.1">DGND_3</text>
<text x="46.8" y="133.7">GND</text>
<text x="65.9" y="133.7">AVSS_1</text>
<text x="65.9" y="136.2">AVSS_2</text>
<text x="98.7" y="132.4">TESTP__PACE_OUT1</text>
<text x="99.6" y="134.9">TESTN_PACE_OUT2</text>
<text x="163.7" y="135.6">GND</text>
<text x="65.9" y="138.8">AVSS_3</text>
<text x="65.9" y="141.3">AVSS_4</text>
<text x="65.9" y="143.8">AVSS_5</text>
<text x="110.8" y="140">VCAP1</text>
<text x="110.8" y="142.6">VCAP2</text>
<text x="191.1" y="141.9">Conn_01x06_Socket</text>
<text x="199.4" y="139.4">J6</text>
<text x="65.9" y="147.6">AVSS1</text>
<text x="110.8" y="145.1">VCAP3</text>
<text x="110.8" y="147.6">VCAP4</text>
<text x="253.3" y="148.3">R49</text>
<text x="110.8" y="152.7">VREFN</text>
<text x="110.9" y="150.2">VREFP</text>
<text x="130.8" y="152.7">C37</text>
<text x="130.8" y="155.3">100nF</text>
<text x="138.4" y="152.7">C151</text>
<text x="138.4" y="155.3">10uF</text>
<text x="148.6" y="151.5">C41</text>
<text x="148.6" y="154">1u</text>
<text x="166.4" y="151.5">C39</text>
<text x="166.4" y="154">1u</text>
<text x="174" y="151.5">C38</text>
<text x="174" y="154">22u</text>
<text x="253.1" y="150.8">4.7k</text>
<text x="46.8" y="159.1">GND</text>
<text x="153" y="165.4">C36</text>
<text x="153" y="168">1u</text>
<text x="158.7" y="165.4">C40</text>
<text x="158.7" y="168">1u</text>
<text x="160.5" y="162.9">GND</text>
<text x="168.8" y="165.4">GND</text>
<text x="133.2" y="169.2">GND</text>
<text x="143.4" y="169.9">GND</text>
<text x="152.9" y="183.8">GND</text>
</g>
<g font-size="1.3" fill="#a90000">
<text x="220.2" y="30">1</text>
<text x="220.2" y="35.1">2</text>
<text x="234.9" y="35.1">13</text>
<text x="234.9" y="30">14</text>
<text x="61.5" y="41.1">B4</text>
<text x="61.6" y="36.1">A4</text>
<text x="61.6" y="38.6">A6</text>
<text x="118.7" y="39.9">A1</text>
<text x="118.7" y="37.3">A2</text>
<text x="220.2" y="40.2">3</text>
<text x="234.9" y="40.2">12</text>
<text x="61.5" y="43.7">B6</text>
<text x="61.5" y="46.2">C6</text>
<text x="118.6" y="47.5">B1</text>
<text x="118.6" y="45">B2</text>
<text x="220.2" y="45.2">4</text>
<text x="234.9" y="45.2">11</text>
<text x="61.6" y="51.3">A7</text>
<text x="118.6" y="52.6">C2</text>
<text x="220.2" y="50.3">6</text>
<text x="235.5" y="50.3">9</text>
<text x="61.5" y="56.4">C8</text>
<text x="61.5" y="58.9">D8</text>
<text x="118.6" y="55.1">C1</text>
<text x="220.2" y="55.4">7</text>
<text x="235.5" y="55.4">8</text>
<text x="61.5" y="65.3">H8</text>
<text x="118.6" y="62.7">D1</text>
<text x="118.6" y="60.2">D2</text>
<text x="230.7" y="61.7" transform="rotate(-90 230.7 61.7)">5</text>
<text x="61.6" y="67.8">E8</text>
<text x="61.6" y="70.4">F8</text>
<text x="118.7" y="67.8">E1</text>
<text x="118.7" y="70.4">E2</text>
<text x="61.5" y="72.9">D6</text>
<text x="61.6" y="75.4">F7</text>
<text x="118.7" y="75.4">F1</text>
<text x="118.7" y="78">F2</text>
<text x="61.5" y="81.8">G6</text>
<text x="61.5" y="79.2">G7</text>
<text x="118.6" y="83.1">G1</text>
<text x="61.5" y="84.3">G5</text>
<text x="61.6" y="89.4">F6</text>
<text x="118.6" y="85.6">G2</text>
<text x="61.5" y="94.5">G8</text>
<text x="118.6" y="90.7">H1</text>
<text x="118.6" y="93.2">H2</text>
<text x="61.5" y="97">B8</text>
<text x="61.6" y="100.8">F5</text>
<text x="118.6" y="99.6">D3</text>
<text x="61.6" y="105.9">E6</text>
<text x="61.6" y="103.4">E7</text>
<text x="118.6" y="107.2">G4</text>
<text x="61.6" y="112.3">E4</text>
<text x="61.6" y="108.5">E5</text>
<text x="118.7" y="109.7">F4</text>
<text x="61.5" y="119.9">C7</text>
<text x="118.6" y="116.1">B3</text>
<text x="118.6" y="118.6">C4</text>
<text x="61.5" y="125">H7</text>
<text x="61.5" y="122.4">D7</text>
<text x="118.6" y="121.2">C3</text>
<text x="118.7" y="123.7">A3</text>
<text x="118.7" y="131.3">E3</text>
<text x="61.5" y="135.1">B5</text>
<text x="61.5" y="137.7">C5</text>
<text x="61.6" y="132.6">A5</text>
<text x="118.7" y="133.9">F3</text>
<text x="61.5" y="140.2">D4</text>
<text x="61.5" y="142.7">D5</text>
<text x="118.6" y="138.9">H5</text>
<text x="118.6" y="141.5">H6</text>
<text x="202.5" y="143.4">6</text>
<text x="61.6" y="146.6">A8</text>
<text x="118.6" y="149.1">H3</text>
<text x="118.6" y="144">B7</text>
<text x="118.6" y="146.6">G3</text>
<text x="202.5" y="148.5">4</text>
<text x="202.5" y="145.9">5</text>
<text x="118.6" y="151.6">H4</text>
<text x="202.5" y="153.5">2</text>
<text x="202.5" y="151">3</text>
<text x="202.5" y="156.1">1</text>
</g>
<text font-size="1.3" fill="#0000c2" x="152.5" y="36.3">BLM18PG600SN1</text>
<g font-size="1.3" fill="#725600">
<text x="41.8" y="68.9">ADS1294_DOUT</text>
<text x="41.9" y="71.4">ADS1294_SCLK</text>
<text x="43.5" y="66.4">ADS1294_DIN</text>
<text x="41.8" y="74">ADS1294_DRDY</text>
<text x="44.2" y="76.5">ADS1294_CS</text>
<text x="38.3" y="82.8">ADS1294_RESET</text>
<text x="38.6" y="80.2">ADS1294_START</text>
<text x="38.5" y="85.5">ADS1294_PWDN</text>
</g>
</svg>
